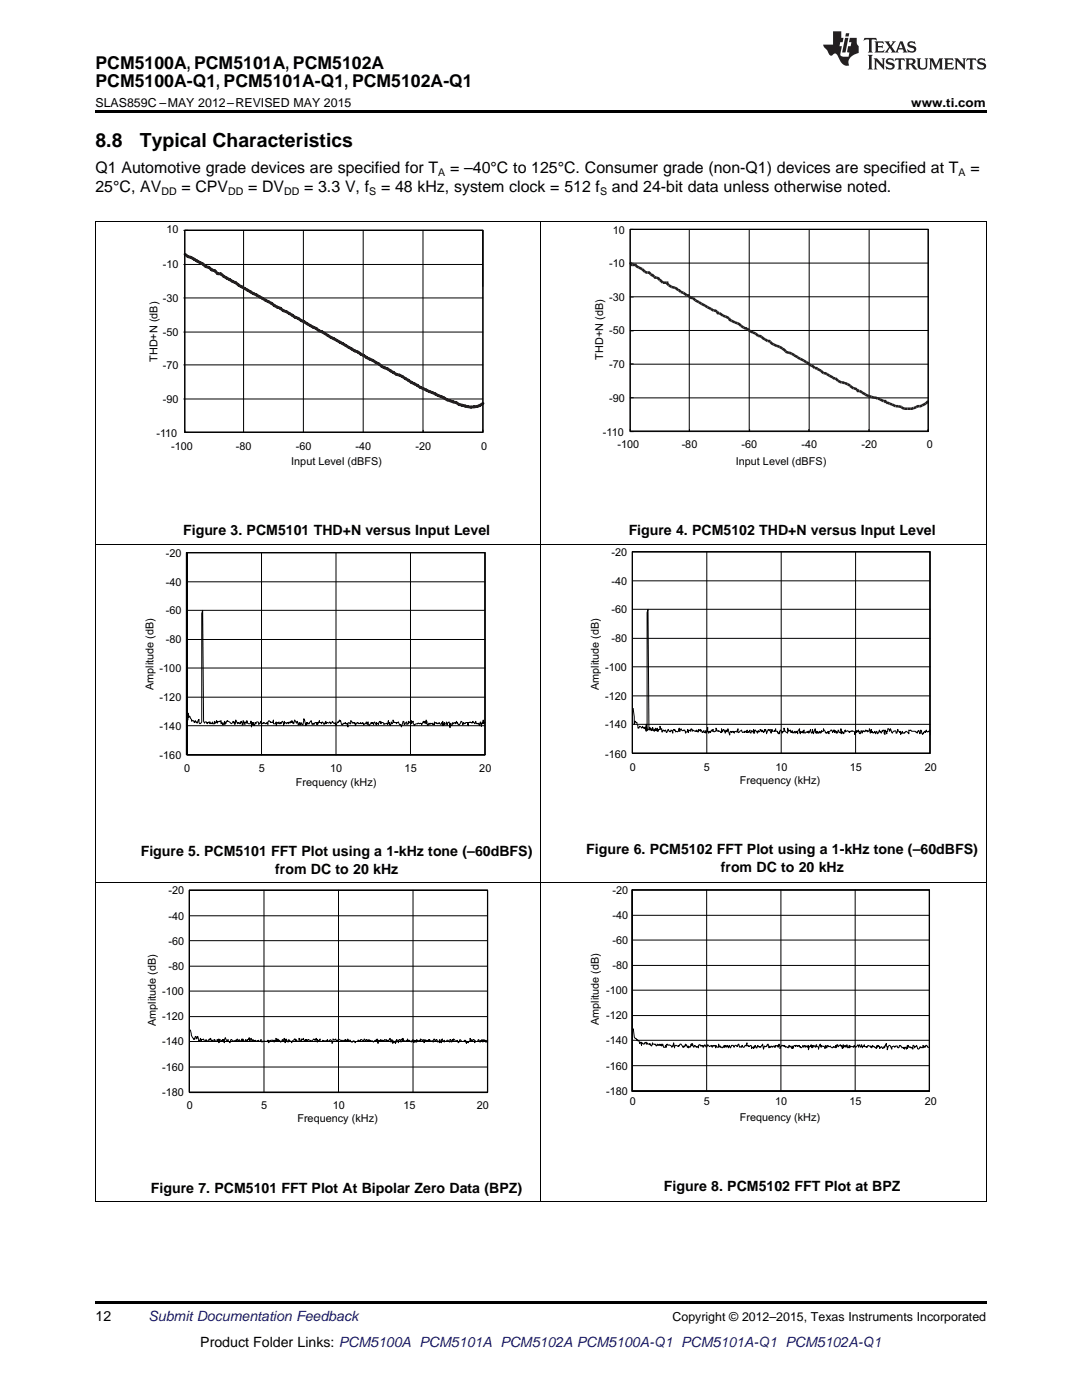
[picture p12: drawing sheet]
<svg xmlns="http://www.w3.org/2000/svg" width="216mm" height="279mm" viewBox="0 0 216 279" stroke-linecap="round" stroke-linejoin="round" font-family="sans-serif">
<path d="M19 22h177.8v.5h-177.8zM19 239.8h.2zM196.7 239.8h.1zM19 259.7h177.8v.5h-177.8z" fill="#000"/>
<g fill="none" stroke="#000" stroke-width=".2">
<path d="M19 44.3h177.8M19.1 44.3v195.5M36.7 59.5h59.6M36.7 52.8h59.6M36.7 46h59.6M48.6 46v40.3M60.5 46v40.3M72.5 46v40.3M84.4 46v40.3M107.9 44.3v195.5M125.7 59.2h59.5M125.7 52.5h59.5"/>
<path d="M137.5 45.8v40.3M149.5 45.8v40.3M161.5 45.8v40.3M173.4 45.8v40.3M196.8 44.3v195.5M36.7 79.6h59.6M36.7 72.8h59.6M36.7 66.3h59.6M125.7 79.4h59.5M125.7 72.7h59.5M125.7 66h59.5M125.7 79.4h.7"/>
<path d="M125.7 72.6h.7M125.7 66h.7M36.9 85.8v.5h59.4v-40.3h-59.4v40.3h.6M84.4 85.8v.5M125.7 85.6v.5h59.5v-40.3h-59.5v40.3h.7M137.6 85.6v.5M149.6 85.6v.5M161.4 85.6v.5M173.4 85.6v.5M19 108.6h177.8M37.3 110.3h59.5v40.4h-59.5v-40.4v40.4h59.5v-40.4zM37.3 116.1h59.5"/>
<path d="M52.2 110.3v40.4M67 110.3v40.4M81.9 110.3v40.4M126.2 110.1h59.4v40.3h-59.4v-40.3v40.3h59.4v-40.3zM126.2 115.9h59.4M141 110.1v40.3M155.9 110.1v40.3M170.7 110.1v40.3M37.3 139.1h59.5M37.3 133.3h59.5M37.3 127.6h59.5M37.3 121.8h59.5"/>
<path d="M126.2 138.9h59.4M126.2 133.1h59.4M126.2 127.4h59.4M126.2 121.6h59.4M37.3 144.8h59.5M37.5 143.7v-1.4l.2 .9v-.3h.2l.3 .7v.3l.4-.1 .2 .4 .2-.4 .3 .5 .4-.7v.6l.2 .3 .4-.4v-21.7l.1-.6 .2 22.1 .2 .4 .2-.2h.2l.2 .4v-.3l.3-.1v.2l.2-.2v.4l.2-.2h.2v.2l.2-.4v.4h.3v-.6l.2 .4 .2-.5 .2 .5v-.4l.2 .2 .3-.2v.2l.2-.3v.7l.2-.3 .2 .5 .3-.8v.7l.6-.8 .7 .7 .4-.6 .2 .4 .2-.2v.5l.1-.9 .4 .8v-.3h.2l.2 .3 .2-.4v.4l.1-.6 .2 .8 .2-.1v-.8l.4 .8v-.5l.3 .2v-.5l.4 .7 .4-.2v-.4h.2v1.2l.1-.9 .2 .5v-.5l.2 .6 .2-.6 .2 .3v-.3l.3-.1 .2 .1v.4l.2-.3h.2v-.4l.4 .6 .1-.3v.1l.2-.1 .2 .3 .2-.2v.2l.2-.3 .2 .4v-.5l.2-.3 .3 .4v-.1l.4 .1 .2-.5v.8h.3l.2-.4v.7l.2-.6 .2 .1 .2-.2v.4l.2-.2v.2l.1-.3v.3l.4-.6 .2 .9 .2-.9v.4l.2-.1 .1 .3 .2-.3h.2v.3l.2-.4 .2 .2 .2-.4 .1 .3v-.4l.4 .7 .2-.8 .4 .6v-.2l.1 .1v-.3l.2 .8 .2-.5 .2 .5 .2-.5v.3h.2l.1 .2 .2-1.3 .4 1.4 .2-.6v.5l.2-.5 .1 .3h.2v-.3l.4-.4 .2 .8 .2-.3 .1 .3 .2-.4h.4v.4l.2-.4v.4l.3-.8v.4h.4v.3l.2-.4 .4 .5 .3-.7v.6l.2-.3 .4 .1 .2-.2 .1 .1v.3l.4-.6 .4 .6 .2-.3 .1 .6 .2-.5 .2-.2v.1l.2-.1 .2-.4v.2l.2-.1 .1 .8h.2v.1l.2-.4v.2l.2-.2 .2 .2v-.3l.2 .3h.1v-.2l.2 .8v-.8l.2-.1 .2 .3h.2v-.7l.3 .5v-.1h.2l.2 .3v-.3l.2 .1v.5l.4-.6h.1v.3l.2-.2 .2 .2 .2-.3 .2 .3 .2-.3 .2 .5 .1-.2h.2l.2-.4 .2 .5v-.4l.2-.1 .2 .7 .3-.6h.2v.3l.2-.3 .2 .4 .2-.5 .3 .6v-.5l.2 .3 .2-.2v.3l.4-.7 .1 .6v-.4l.6 .2v.3l.5-.3 .2 .3 .2-.8 .4 1 .2-.7 .1 .4 .2-.3v-.5l.2 .5h.4l.2 .3v-.3l.3-.1 .2 .5 .4 .1v.4l.3-1.2 .2 .2v.5h.2l.4-.5v.5l.3-.1v-.6l.2 .3h.2l.2-.4v.7l.4-.6v.6l.1 .1v.2l.4-.3h.4v-.2l.3 .2 .2-.2 .2 .2v.2l.4-.8 .2 .4v-.2l.1-.2 .2 .6v-.8l.4 1.1 .2-.5 .2 .3 .1-.3 .2 .2 .2-.2v.3l.2-.1 .2 .2v-.6l.2 .2 .1-.1 .2 .3v-.2l.2 .2 .2-.3 .4 .4 .1-.4 .2 .6v-.9l.2 .9 .2-.6v.4l.4-.1v-.4l.1 .6v-.4l.4-.2 .2 1.1v-.6l.2-.3v.4l.2 .1 .1-.6 .2 .3 .2-.3h.2v.3l.2-.6 .2 .6v-.3l.3 .5 .4-.8 .2 .2 .2 .6 .2-.5 .1 .3 .2-.3h.4v.4l.2 .2v-.6l.3-.1v.1l.4 .1 .2-.4v.3h.2l.2 .3 .1-.6 .2 .6v-.2l.2 .2h.2v-.2l.2 .5 .2-.7v.4h.1v.5l.2-.9 .2 .4v-.8l.2 .6 .2-.1M126.2 144.6h59.4M126.4 141.4l.2 3.2 .1-.7 .2 .3h.2l.2 1.1h.2l.2-.4 .3 .4 .2-.4 .2 .4 .2-.1v.2l.2-.3 .1 .8v-1.3l.2 1.2v-23.6l.2-.6 .2 24.1 .2-.5v.5h.2v-.4l.1 .5 .2-.1v-.5l.2 .6 .2 .1v-.3l.2 .2v-.5l.2 .5 .1-.5v.6l.2-.3v.3l.2-.3h.2v-.7l.2 .7 .2-.2v.7h.1v-.3l.2-.1 .2 .2 .2-.2 .2 .5 .3-.6 .4 .5 .2-.4 .2 .1 .2 .5v-.5l.1-.2 .2 .2v-.2l.2 .5 .2-.2 .2 .2 .2-.2 .1-.6v.6h.2l.2-.5 .2 .4 .5-.1 .2 .6v-.2h.4v-.5l.2 .6v-.5l.2 .1 .1-.1v.2l.2-.5 .2 .2v.3l.2-.2v.1l.4 .1h.1v-.1l.2 .1v-.2l.2 .4h.2v-.5l.2 .2 .2-.2v.3l.1-.2 .2 .5 .4-.4v.4h.2l.1-.4v.5l.2-.1 .2-1v.7l.2 .2v.2l.2-.4 .2 .3 .1-.5 .2 .2v-.2l.2-.1v.3l.2 .2 .4-.2v-.6l.1 .5 .2 .1 .2-.1 .4 .4h.2v-.8l.1 .7 .2-.5 .2 .1v.2h.2v.4l.2-.6 .2 .4 .1-.7 .4 1.3 .2-.8 .2 .3 .2-.3 .1 .3v-.3l.2 .4v-.2l.2-.2 .4 .2 .2-.7v.8h.1l.6-.5 .2 .5 .2-.1 .1 .1v-.3h.2l.2 .3 .2-.5v.5h.2l.3-.5v.5l.2 .1 .2-.5 .4 .5v-.7l.2 .7v-.4l.1-.2 .2 .4 .2-.2v.4l.2-.5 .2 .3 .2-.2v-.3l.3 .5v-.4l.4 .5 .2-.6v.3l.2-.3 .1 .8 .4-.8 .2 .2 .2-.2 .2 .7 .1-.7v.3l.6-.1v.1l.2-.5v.5h.3l.2 .5 .2-.3v.3l.2-.7 .4 .6 .1-.4v.2l.2-.2v-.6l.2 .6 .6 .4v-1l.1 .6 .4-.2v.4l.2 .1 .2-.4 .2 .5 .3-.4v.4l.4-.4 .2 .5v-.5l.3-.5v.8l.2 .2v-.5l.2 .3 .2-.3 .2 .4v-.5l.2-.1v.5l.1 .1 .2-.2 .4 .1v-.3h.2v.4l.3-.7 .2 .7 .2-.1v-.6l.2 .8 .4-1 .1 .9v-.2l.2 .2v-.4l.2 .4 .2-.2v.2l.2-.4 .2 .4 .1-.5v.3l.4-.2v-.5l.4 .5v.3l.3 .1 .2-.4 .2 .5v-.3l.4-.4h.2l.1 .5 .2-.5v.2l.2-.2v.5l.2-.4 .2 .5v-.4l.2 .4 .1-.6 .2 .5 .4 .1v-.9l.2 1v-.5l.2 .3h.1v.2l.2-.6 .2-.1v.4l.4-.3 .3 .1v.3l.2-.3h.4v-.1l.4 .1 .1 .2v.5l.2-.7 .2-.1v.4l.4-.5v.4l.2-.2v.4l.1 .1 .2-.6 .2 .1v.4l.2-.5 .4 .1v.2l.1-.4 .2 .2 .2-.1v.3l.4-.4v-.3l.2 .9 .1-.7v.6l.2-.3 .2 .4 .4-.4 .2 .5 .1-.5 .2 .5 .4-.7v.4l.2-.2 .2 .4 .1-.5v.1l.2-.2 .2 .1v.5l.2 .3v-.9l.4 .7 .1-1h.2l.2 .3v.2l.2-.5 .4 .9 .1-.4 .4-.1 .2 .1v.4h.2l.2-.7v.2l.3 .4 .2-.3v.7l.4-.7v.4l.3-.1v.1l.2-.2a.57 .57 0 0 1 .8 .3v-.7l.1 .1 .2-.1 .2 .2h.7l.2 .3 .2-.1v.2l.2-.5h.2l.2 .6 .1-.7 .4 .9 .4-.7 .2 .3 .1-.5v.2l.2 .2 .4-.2 .2-.2v1M19 176.1h177.8M37.8 177.7h59.5v40.3h-59.5v-40.3v40.3h59.5v-40.3zM52.7 177.7v40.3M67.5 177.7v40.3"/>
<path d="M82.4 177.7v40.3M126.2 177.6h59.3v40.1h-59.3v-40.1v40.1h59.3v-40.1zM141 177.6v40.1M155.8 177.6v40.1M170.6 177.6v40.1M37.8 197.8h59.5M37.8 192.8h59.5M37.8 187.7h59.5M37.8 182.8h59.5M126.2 197.6h59.3M126.2 192.7h59.3M126.2 187.6h59.3"/>
<path d="M126.2 182.7h59.3M37.8 212.9h59.5M37.8 207.9h59.5M37.8 202.9h59.5M38 205.6a2.79 2.79 0 0 0 .7 1.9v-.3l.2 .1v-.3l.2-.2 .2 .5 .2-.5 .1 1.1 .2-.2v.2l.2-.7 .2 .7v-.4h.4v-.2l.1 .6h.2l.2-.4 .4 .4 .3-.6v.3l.2-.4 .2 .7v-.3l.2 .3v-.3h.4v-.1l.1 .1v.3h.2l.2-.2v-.2l.2 .1 .2-.3v.8l.2-.6 .3 .2 .2-.2v.4l.2-.4v.4l.2 .2v-.6l.2-.4 .1 .5h.2v.3l.2-.4v.4h.2l.2 .2 .2-.6h.1l.2 .4 .6-.3h.2v.1l.2-.4 .1 .4 .2-.2 .4 .4 .2-.6 .2 .6v-.6l.1 .6h.2v-.2l.2 .2v-.4l.4 .2v-.2h.2l.1-.4v.5l.2 .3v-.4l.2-.3 .2 .5 .2-.2 .3 .4 .2-.3 .2 .3 .2-.2v.2l.2-.3v.1l.3 .2v-.3l.2-.1v.4l.2 .1 .2-.3v.2l.4-.2v.2h.3l.2-.3 .2 .5v-.5l.2 .4 .2-.4v.1l.5-.1v.3l.2-.3v.4l.2-.4 .2 .3v-.7l.3 .7v-.6l.2 .6 .2-.3 .2 .4 .3-.5 .2 .4 .2-.7 .2 .9 .2-.8v.6l.2-.3 .1 .4 .2-.1v-.4l.2 .4h.2v-.2l.2 .4 .5-.8h.2v.6l.2-.4v.4l.2-.2 .4 .2v-.7l.3 .5h.2v-.4l.2 .2 .2-.3 .2 .7 .1-.4 .2 .4v-.4l.2 .4v-.3l.2-.1h.2v.2l.2 .2 .1-.3 .2 .3 .4-.6 .2 .3 .2-.3v.3l.1-.4 .2 .8v-.5l.2 .2 .4-.4v.6h.3l.2-.3 .2 .3v-.2l.2 .2v-.2h.4l.1-.2v.4h.2v-.2l.2 .2 .2-.4 .2 .1 .2 .6 .1-.3v-.6l.4 .3 .2-.3 .2 .6 .2-.3v.3l.1-.6 .6 .3v.1l.2-.1 .2 .3 .1-.3 .2 .3v-.4h.2v.4l.2-.3 .2 .1v-.4l.2 .4 .3-.1 .2 .4 .6-.3 .1 .4 .2-.2h.4v-.3l.5 .1v-.2h.2l.4 .4 .2-.6 .2 .6h.2v-.4h.1l.2 .4 .2-.4 .4 .4 .3-.2 .2 .3 .4-.4h.2v.1l.2-.4 .1 .9v-.6l.2 .3v-.3l.2 .3 .2-.4v.4l.2-.3h.2v.3l.1-.2v.2l.2-.4 .2 .1 .2-.1v.4l.2-.3 .2 .1v-.1h.1l.2-.4 .2 .8 .2-.5 .2 .7 .2-.5v.3h.1l.2 .2v-.5l.2 .3v-.5l.4 .1v.5l.2-.6h.1l.2 .5v-.4l.2-.3 .2 .4v-.5l.2 .7v-.2l.3 .2 .2-.3v.1l.2-.1v-.3l.2 .4 .2-.1 .2 .3 .1-.2v.3l.4-.5 .2 .6 .2-.5 .2 .4v-.3l.1 .3v-.5l.2 .2 .4-.1 .2 .3v-.6l.3 .3v.3l.2-.4 .2 .1v.5l.2-.6 .2 .4 .2-.3 .2 .3 .1-.4 .2 .4v-.4l.2 .4 .2-.2 .2 .2v-.2l.2 .3v-.4l.1-.3 .2 .6 .2-.4h.2l.2 .5v-.3l.3 .4v-.6l.4 .6v-.6l.2-.2v.3l.4 .4v-.4l.1 .3 .6-.3 .4 .4v-.5h.1l.2 .5 .2-.5v.2l.2-.1v-.3l.4 .6h.1l.2-.3 .2 .5 .4-.6 .3 .4h.4l.2-.3 .2 .4v-.4l.2 .6 .1-.3 .2 .2v-.2l.4-.2v-.5l.2 .5v-.2l.2 .2h.1v-.2l.4 .1v.5l.2-.4v.2h.4l.1-.4 .4 .5 .4-.5 .2 .5v-.4l.1 .3v-.4l.4 .5v-.4l.2 .4 .2-.5v.6M126.2 212.7h59.3M126.2 207.6h59.3M126.2 202.7h59.3M126.4 205.5v-.2l.2 1.7 .7 .7 .2-.1 .2 .6 .1-.2 .2 .6v-.6l.4 .4h.2v-.3l.3-.1v.4h.2v-.3l.2 .3 .4 .1v-.3l.3 .6 .2-.7v.3l.6 .1v-.1l.1 .4 .2-.2v-.2l.2 .2 .2-.1 .2 .1v-.2l.3 .4v-.4l.2 .2v-.2l.2 .6h.4v-.4l.2 .4v-.5l.1-.1 .2 .2 .2-.1 .4 .1 .2 .4 .1-.2v.1l.2-.8 .2 1 .2-.5 .5 .2v.1l.4-.5h.2l.3 .6 .2-.2v.2l.4-.6v.4l.2-.3 .2 .5 .1-.2v.3l.2-.2 .2 .1 .2-.6 .2 .4v-.6l.3 .8 .2-.4 .2 .3 .2 .1v-.1h.2l.2 .2v-.5l.1-.1h.2v.3l.6-.2v.4l.3-.5 .4 .5 .2-.5 .4 .4 .3-.1v-.2l.2 .4 .2-.4v.2l.4-.2 .1 .5v-.5l.2 .3 .4 .1v-.6l.2 .5 .1 .1v-.2l.4 .3 .2-.2 .2 .1v-.4l.2 .4v-.4l.1 .3v-.3l.2 .4 .2-.4 .2 .5 .2-.5 .2 .5 .1-.5h.4l.2 .4 .2-.4 .3 .2v.1l.4-.5 .2 .6 .2-.1 .2 .1v-.2l.1-.2v.3l.4 .1 .2-.4 .2 .2 .2-.7v.7l.1-.2 .2 .3v-.1l.2 .1 .2-.3 .2 .2v.5l.2-.3h.1v.3l.2-.5v.3l.2-.5 .2 .5h.2l.1-.5v.3l.6 .1 .4-.6 .1 1 .2-.6 .4 .1 .4-.5 .1 .7 .2-.3v.2h.2l.2-.2 .2 .2 .2-.2h.1v.2h.2v-.4l.2 .2 .2-.2 .2 .4 .2-.6 .1 .9 .4-.7h.2v.2h.2v-.2l.2 .3v-.3l.1 .4 .2-.1 .4 .2 .2-.5 .2 .4 .1-.2 .2 .5 .2-.5v.5l.4-.7 .1 .3v-.3h.2l.2 .3 .2-.3 .2 .3v-.3l.3 .5 .4-.5 .2 .4 .2-.4 .2 .2v.2l.1-.2h.2v.2l.2-.4v.9l.2-.6 .2-.1v.1l.2-.4 .1 .6v-.5l.2 .4 .2-.4 .4 .4v-.4l.2-.1v.4l.3 .1v.4l.4-1 .2 .6v-.4l.3 .3 .2-.1 .2 .5 .2-.7 .2 .5 .1-.5 .2 .3 .4-.1a.37 .37 0 0 0 .5 .2v-.1l.4 .1 .2-.4v.5l.2-.6h.2v.4h.1l.4-.4 .2 .4v-.3l.2 .7 .2-.8v.6l.3-.5v.3l.2-.1v.2l.2-.5 .2 .6 .3-.5v.5l.2-.3 .6 .1v.1l.2-.4 .1 .4h.2l.4-.5 .2 .5 .2-.5 .1 .5 .2-.5 .2 .6v-.2h.2l.2-.4v.4h.3v.1l.2-.1v.1l.2-.4 .4 .2 .1 .2v-.2l.2 .1v.2l.2-.5 .7 .7 .2-.7v.4l.2-.4 .4 .7v-.3l.3-.1 .2 .4 .4-.5v.3l.4-.9 .1 1.3 .4-.9h.2l.4 .8v-.5l.3-.1 .2 .2 .2-.2h.4v.2l.1 .1 .4-.5 .4 .5 .1-.1 .2 .3v-.3l.2 .4v-.4h.2l.2 .4 .2-.8v.7l.1-.7v.3l.2 .1 .2-.1 .2 .2h.2v-.1l.2 .4v-.8h.1l.2 .5v-.2h.2l.2-.3 .2 .7 .2 .1 .3-.5 .2 .2v-.1l.4 .1v-.5l.2 .4 .1-.2v.2l.2-.1v-.3h.2l.2 .4h.4v.1M19 239.8h177.8"/>
</g>
<path d="M36.9 46h59.5v40.2h-59.5zM125.7 45.8h59.5v40.2h-59.5zM37.2 110.3h59.6v40.3h-59.6zM126.2 110.1h59.4v40.2h-59.4zM37.8 177.7h59.5v40.3h-59.5zM126.1 177.6h59.4v40.2h-59.4z" fill="none" stroke="#000" stroke-width=".24"/>
<path d="M36.9 50.8l.6 .4 .6 .2 2.4 1.3 .6 .5 .6 .2 .6 .5a1.52 1.52 0 0 1 1.1 .7 2 2 0 0 1 1.6 .7l33.8 19.3a12.9 12.9 0 0 1 3.6 1.9l1.5 .8 5.3 2.5 1.7 .5a5.8 5.8 0 0 0 5 .5l.5-.3" fill="none" stroke="#231f20" stroke-width=".57"/>
<path d="M125.7 59.3h.7M125.7 52.5h.7M125.7 45.8h.7" fill="none" stroke="#231f20" stroke-width=".2"/>
<path d="M125.7 52.4l.4 .5h.7v.1l1.5 .9a1.1 1.1 0 0 0 1.2 .5l1.2 1h.4l.3 .2 .2 .3h.1a1.27 1.27 0 0 0 1.4 .5 1.69 1.69 0 0 0 1.6 1l1.2 .9 .5 .1 .7 .5h.3l.2 .4 .7 .2 .5 .5 3.6 2 .7 .2 .1 .3h.4l.7 .5 1.2 .5 .1 .3 1.9 .9a2.13 2.13 0 0 0 1.6 .8 2.69 2.69 0 0 0 1.7 1l.5 .6 .7 .1 .3 .4 .9 .5h.3l.5 .5 .7 .3a4.6 4.6 0 0 1 2.2 1.4 7.8 7.8 0 0 1 2.8 1.3l1.5 .9 1.4 1h.3l.9 .5 .5 .5 .7 .1 1.4 .9h.3l.5 .5 .7 .3h.3l1.2 .5a2.13 2.13 0 0 0 1.6 .9l.2 .3h.3a11.3 11.3 0 0 0 3.6 1.5l1.2 .6h.3l.2 .3h.4l1.5 .7a2.09 2.09 0 0 1 1.7 .5 3.3 3.3 0 0 0 2.4-.4l.9-.1 .7-.4 .8-.6" fill="none" stroke="#231f20" stroke-width=".51"/>
<g fill="#231f20">
<path d="M172.5 7.6l-.1 .5 .4-.2h.6v.1v2.1l-.2 .4h.9l-.2-.4v-2.1l.1-.1h.5l.5 .2-.2-.5zM174.5 8.3l.2 .3v1.5l-.2 .4h1.8l.2-.6a1.04 1.04 0 0 1-1.3 .2v-.7h.6l.3 .2v-.6l-.3 .2h-.6v-.6l.8-.1 .4 .3-.2-.5zM176.5 8.3l.9 1.1-.9 1.1h.8l-.2-.2 .4-.7 .5 .7-.2 .2h1.5l-.2-.2 .2-.4h.9l.1 .4-.2 .2h1l-.3-.3-.7-1.9h-.5l-.9 2-.8-1 .9-1h-.8l.1 .3-.4 .5-.3-.6 .1-.2zM179.7 8.6l.4 1h-.7zM181.3 8.4a.63 .63 0 0 0-.2 .7 .63 .63 0 0 0 .6 .4l.6 .2 .1 .2a.75 .75 0 0 1-.7 .4 .75 .75 0 0 1-.6-.5l.1 .7 .1-.1a1.11 1.11 0 0 0 1.5-.6 1.13 1.13 0 0 0-1.2-.8l-.1-.4a1.04 1.04 0 0 1 1.2 .2l-.2-.5-.2 .1-.4-.2zM173.2 10.9l.2 .4v2.2l-.2 .4h1l-.3-.4v-2.2l.3-.4zM174.3 11.6l.3 .4v1.5l-.3 .4h.8l-.2-.4v-1.3l1.5 1.7v-1.9l.2-.4h-.7l.2 .4v.9l-1.1-1.3zM177 11.8a.62 .62 0 0 0-.2 .7 .62 .62 0 0 0 .6 .4l.6 .1 .1 .3a.76 .76 0 0 1-.7 .3 .76 .76 0 0 1-.7-.4l.2 .7 .1-.1a1.11 1.11 0 0 0 1.5-.6 1.13 1.13 0 0 0-1.2-.8l-.1-.4a1.04 1.04 0 0 1 1.2 .2l-.2-.6-.2 .1-.5-.1zM178.7 11.6l-.2 .6a.61 .61 0 0 1 .8-.3v1.6l-.2 .4h.9l-.2-.4v-1.6a.63 .63 0 0 1 .7 .3l-.1-.6zM180.6 11.6l.3 .4v1.5l-.3 .4h1l-.2-.2-.1-.8 .6 .2a.76 .76 0 0 0 1.2 .7l-1-1a.58 .58 0 0 0 .6-.5 .58 .58 0 0 0-.5-.6zM181.4 11.9h.1a.45 .45 0 0 1 .5 .1 .45 .45 0 0 1 .1 .5l-.8 .2zM182.9 11.6l.2 .2a2.17 2.17 0 0 0 .3 1.9 .99 .99 0 0 0 1.6-.6v-1.1l.2-.4h-.7l.2 .2a1.92 1.92 0 0 1-.2 1.8 .6 .6 0 0 1-.9-.5v-1.1l.2-.4zM185.4 11.6l.2 .4v1.5l-.2 .4h.7l-.2-.4v-1.4l.8 1.8 .8-1.8v1.4l-.2 .4h.9l-.2-.4v-1.5l.2-.4h-.8l-.6 1.5-.6-1.5zM188.4 11.6l.2 .4v1.5l-.2 .4h1.8l.1-.6a1.04 1.04 0 0 1-1.2 .1v-.6h.5l.4 .2v-.6l-.4 .2h-.5v-.7h.8l.3 .3-.1-.6zM190.5 11.6l.2 .4v1.5l-.2 .4h.7l-.2-.4v-1.3l1.5 1.7v-1.9l.2-.4h-.7l.2 .4v.9l-1.1-1.3zM192.9 11.6l-.1 .6a.61 .61 0 0 1 .7-.3l.1 1.6-.3 .4h1l-.3-.4 .1-1.6a.63 .63 0 0 1 .7 .3l-.1-.6zM195.2 11.8a.62 .62 0 0 0-.2 .7 .62 .62 0 0 0 .6 .4l.6 .1 .1 .3a.76 .76 0 0 1-.7 .3 .76 .76 0 0 1-.6-.4l.1 .7 .1-.1a1.11 1.11 0 0 0 1.6-.6 1.13 1.13 0 0 0-1.3-.8l-.1-.4a1.04 1.04 0 0 1 1.2 .2l-.1-.6-.2 .1-.5-.1z"/>
<path d="M166.2 6.3v2.6h-1.9v.4l.8 .9a.91 .91 0 0 0 1 .8 .56 .56 0 0 1 .5-.3 .56 .56 0 0 1 .5 .3l.4 .8a1.53 1.53 0 0 0 1.9 1.2 1.54 1.54 0 0 1 1-2.1l.9-.3v-1.4a1.52 1.52 0 0 1-.4-1.6h-1.3l-.2 .8h.5l-.2 .8h-.5l-.1 1v.2l.4 .1-.2 .8a1.93 1.93 0 0 1-1.6-.3l.3-1.8h-.5l.2-.8h.4l.2-.8h-.4v-1.3zM168.6 7.6l-.6 2.9h.7l.6-2.9zM168.8 6.6l-.1 .7h.6l.2-.7z"/>
</g>
<g font-size="3.9">
<text x="19" y="29.3">8.8</text>
<text x="27.9" y="29.3">Typical Characteristics</text>
</g>
<g font-size="3.5">
<text x="19" y="13.8">PCM5100A, PCM5101A, PCM5102A</text>
<text x="19" y="17.3">PCM5100A-Q1, PCM5101A-Q1, PCM5102A-Q1</text>
</g>
<g font-size="3.2">
<text x="19" y="34.4">Q1 Automotive grade devices are specified for T</text>
<text x="89.8" y="34.4">= –40°C to 125°C. Consumer grade (non-Q1) devices are specified at T</text>
<text x="193.6" y="34.4">=</text>
<text x="19" y="38.3">25°C, AV</text>
<text x="36.2" y="38.3">= CPV</text>
<text x="49.5" y="38.3">= DV</text>
<text x="60.7" y="38.3">= 3.3 V, f</text>
<text x="76" y="38.3">= 48 kHz, system clock = 512 f</text>
<text x="122.1" y="38.3">and 24-bit data unless otherwise noted.</text>
</g>
<g font-size="2.8">
<text x="36.5" y="106.9">Figure 3. PCM5101 THD+N versus Input Level</text>
<text x="125.4" y="106.9">Figure 4. PCM5102 THD+N versus Input Level</text>
<text x="28.1" y="170.9">Figure 5. PCM5101 FFT Plot using a 1-kHz tone (–60dBFS)</text>
<text x="117" y="170.5">Figure 6. PCM5102 FFT Plot using a 1-kHz tone (–60dBFS)</text>
<text x="54.9" y="174.4">from DC to 20 kHz</text>
<text x="143.8" y="174.1">from DC to 20 kHz</text>
<text x="30.1" y="238.1">Figure 7. PCM5101 FFT Plot At Bipolar Zero Data (BPZ)</text>
<text x="132.5" y="237.7">Figure 8. PCM5102 FFT Plot at BPZ</text>
<text x="19" y="263.6">12</text>
<text x="40" y="268.9">Product Folder Links: PCM5100A PCM5101A PCM5102A PCM5100A-Q1 PCM5101A-Q1 PCM5102A-Q1</text>
</g>
<text font-size="2.8" fill="#0000c8" x="29.6" y="263.6">Submit Documentation Feedback</text>
<g font-size="2.5">
<text x="19" y="21.4">SLAS859C –MAY 2012–REVISED MAY 2015</text>
<text x="181.8" y="21.4">www.ti.com</text>
<text x="134.2" y="263.6">Copyright © 2012–2015, Texas Instruments Incorporated</text>
</g>
<g font-size="2.2">
<text x="33.2" y="46.6">10</text>
<text x="122.3" y="46.6">10</text>
<text x="32.5" y="53.5">-10</text>
<text x="121.6" y="53.3">-10</text>
<text x="121.6" y="60">-30</text>
<text x="32.5" y="60.2">-30</text>
<text x="32.5" y="67">-50</text>
<text x="120.3" y="71.8" transform="rotate(-90 120.3 71.8)">THD+N (dB)</text>
<text x="121.6" y="66.7">-50</text>
<text x="31.4" y="72.2" transform="rotate(-90 31.4 72.2)">THD+N (dB)</text>
<text x="32.5" y="73.6">-70</text>
<text x="121.6" y="73.4">-70</text>
<text x="32.5" y="80.4">-90</text>
<text x="121.6" y="80.2">-90</text>
<text x="31.2" y="87.2">-110</text>
<text x="34.1" y="89.8">-100</text>
<text x="47.1" y="89.8">-80</text>
<text x="59" y="89.8">-60</text>
<text x="71" y="89.8">-40</text>
<text x="82.9" y="89.8">-20</text>
<text x="96" y="89.8">0</text>
<text x="120.3" y="87">-110</text>
<text x="123.2" y="89.4">-100</text>
<text x="136" y="89.4">-80</text>
<text x="148" y="89.4">-60</text>
<text x="159.9" y="89.4">-40</text>
<text x="171.9" y="89.4">-20</text>
<text x="185" y="89.4">0</text>
<text x="58.1" y="92.8">Input Level (dBFS)</text>
<text x="146.8" y="92.8">Input Level (dBFS)</text>
<text x="33.1" y="111.1">-20</text>
<text x="122" y="111">-20</text>
<text x="33.1" y="116.9">-40</text>
<text x="122" y="116.7">-40</text>
<text x="33.1" y="122.6">-60</text>
<text x="122" y="122.4">-60</text>
<text x="33.1" y="128.4">-80</text>
<text x="122" y="128.2">-80</text>
<text x="30.6" y="137.7" transform="rotate(-90 30.6 137.7)">Amplitude (dB)</text>
<text x="31.9" y="134.1">-100</text>
<text x="119.5" y="137.7" transform="rotate(-90 119.5 137.7)">Amplitude (dB)</text>
<text x="120.7" y="133.8">-100</text>
<text x="31.9" y="139.9">-120</text>
<text x="120.7" y="139.6">-120</text>
<text x="31.9" y="145.6">-140</text>
<text x="120.7" y="145.3">-140</text>
<text x="31.9" y="151.6">-160</text>
<text x="36.8" y="154.1">0</text>
<text x="51.6" y="154.1">5</text>
<text x="65.9" y="154.1">10</text>
<text x="80.7" y="154.1">15</text>
<text x="95.6" y="154.1">20</text>
<text x="120.7" y="151.3">-160</text>
<text x="125.6" y="153.8">0</text>
<text x="140.5" y="153.8">5</text>
<text x="154.7" y="153.8">10</text>
<text x="169.6" y="153.8">15</text>
<text x="184.5" y="153.8">20</text>
<text x="59.1" y="156.8">Frequency (kHz)</text>
<text x="147.7" y="156.5">Frequency (kHz)</text>
<text x="33.6" y="178.4">-20</text>
<text x="122.2" y="178.5">-20</text>
<text x="33.6" y="183.5">-40</text>
<text x="122.2" y="183.4">-40</text>
<text x="33.6" y="188.5">-60</text>
<text x="122.2" y="188.4">-60</text>
<text x="33.6" y="193.6">-80</text>
<text x="122.2" y="193.4">-80</text>
<text x="32.3" y="203.7">-120</text>
<text x="32.3" y="198.6">-100</text>
<text x="121" y="203.4">-120</text>
<text x="121" y="198.4">-100</text>
<text x="31.1" y="204.8" transform="rotate(-90 31.1 204.8)">Amplitude (dB)</text>
<text x="32.3" y="208.6">-140</text>
<text x="119.5" y="204.6" transform="rotate(-90 119.5 204.6)">Amplitude (dB)</text>
<text x="121" y="208.4">-140</text>
<text x="32.3" y="213.7">-160</text>
<text x="121" y="213.4">-160</text>
<text x="32.3" y="218.8">-180</text>
<text x="37.3" y="221.3">0</text>
<text x="52.1" y="221.3">5</text>
<text x="66.4" y="221.3">10</text>
<text x="80.5" y="221.3">15</text>
<text x="95.2" y="221.3">20</text>
<text x="121" y="218.5">-180</text>
<text x="125.6" y="220.6">0</text>
<text x="140.4" y="220.6">5</text>
<text x="154.7" y="220.6">10</text>
<text x="169.5" y="220.6">15</text>
<text x="184.5" y="220.6">20</text>
<text x="59.3" y="224">Frequency (kHz)</text>
<text x="147.7" y="223.7">Frequency (kHz)</text>
</g>
<g font-size="2.1">
<text x="87.5" y="35.1">A</text>
<text x="191.3" y="35.1">A</text>
<text x="32.2" y="38.9">DD</text>
<text x="45.5" y="38.9">DD</text>
<text x="56.7" y="38.9">DD</text>
<text x="73.7" y="38.9">S</text>
<text x="119.7" y="38.9">S</text>
</g>
</svg>
